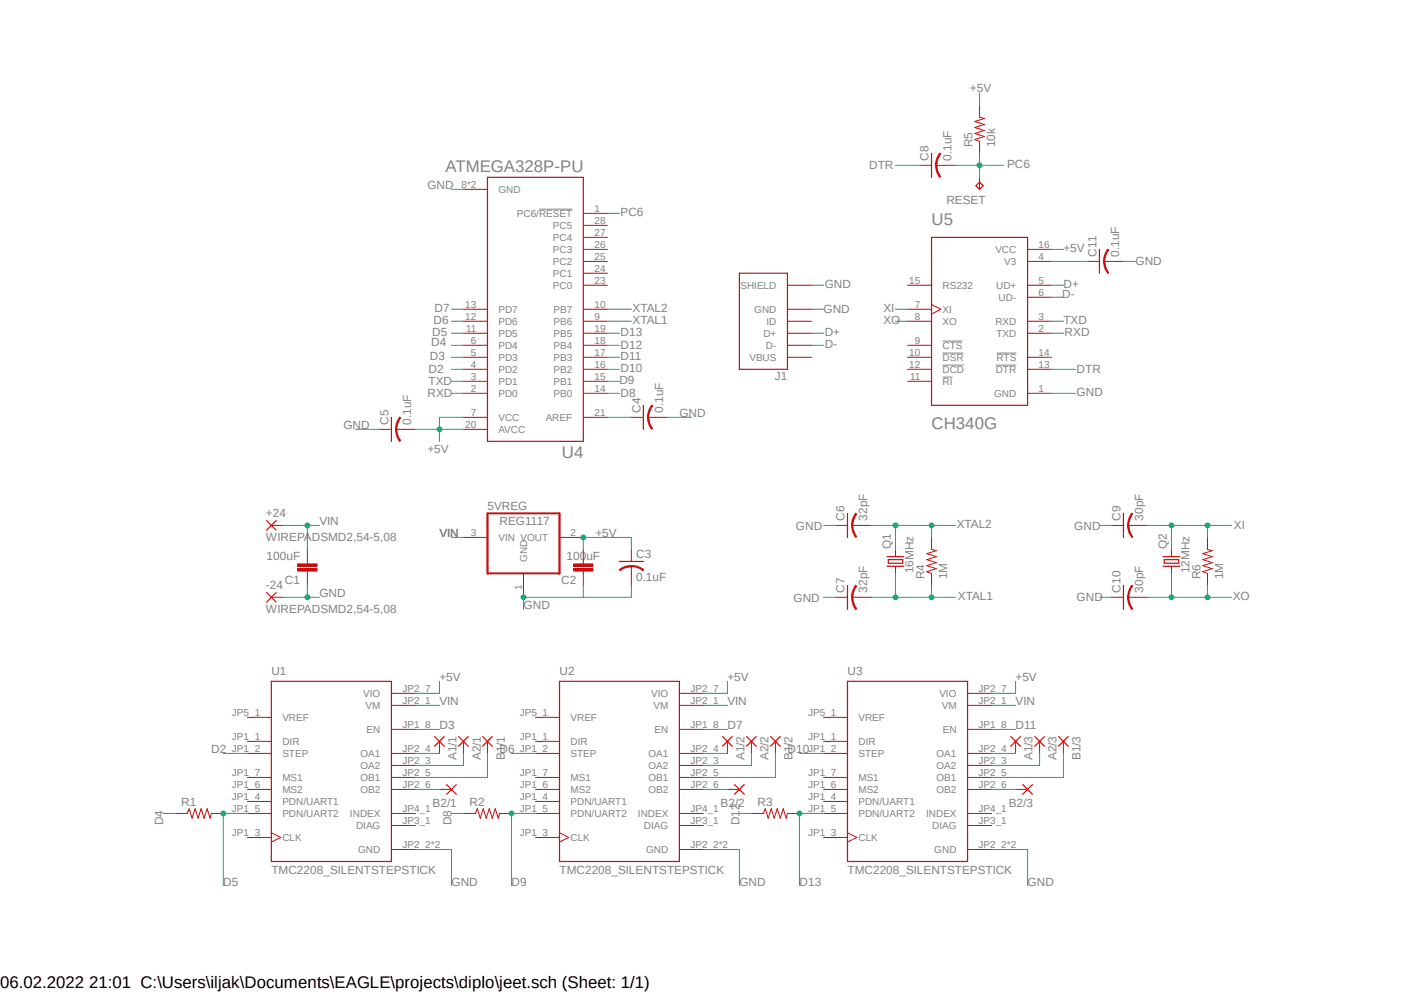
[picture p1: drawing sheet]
<svg xmlns="http://www.w3.org/2000/svg" width="297mm" height="210mm" viewBox="0 0 297 210" stroke-linecap="round" stroke-linejoin="round" font-family="sans-serif">
<path d="M32 16.9l233.1 171M265.1 16.9l-233.1 171" fill="none" stroke="#fff" stroke-width=".21"/>
<path d="M114 44.2h7.1M199.4 72.1h4.2M199.4 74.7h4.4M199.4 79.8h2.1M199.4 77.2h4.6M210.7 77.2h4.3M210.8 74.7h4.2" fill="none" stroke="#808080" stroke-width=".21"/>
<path d="M57.4 144.1h25.4v38.1h-25.4zM118.4 144.1h25.3v38.1h-25.3zM179.3 144.1h25.4v38.1h-25.4z" fill="none" stroke="#c90d0c" stroke-width=".25"/>
<g fill="none" stroke="#c90d0c" stroke-width=".21">
<path d="M65 118.7v.6M65 120.8v.5M52.3 156.8h5.1M52.3 159.3h5.1M52.3 151.7h5.1M82.8 159.3h5.1M82.8 154.3h5.1M82.8 149.2h5.1M82.8 146.6h5.1M113.3 156.8h5.1M113.3 159.3h5.1M113.3 151.7h5.1"/>
<path d="M143.7 159.3h5.1M143.7 154.3h5.1M143.7 149.2h5.1M143.7 146.6h5.1M174.2 156.8h5.1M174.2 159.3h5.1M174.2 151.7h5.1M204.7 159.3h5.1M204.7 154.3h5.1M204.7 149.2h5.1M204.7 146.6h5.1M37.1 172h2.5l.4-1 .6 2.1 .7-2.1 .6 2.1 .6-2.1 .7 2.1 .6-2.1 .6 2.1 .3-1.1h2.5"/>
<path d="M52.3 177.1h5.1M52.3 169.5h5.1M52.3 164.4h5.1M52.3 167h5.1M52.3 172h5.1M57.4 176.1l2 1-2 1M82.8 164.4h5.1M82.8 167h5.1M82.8 174.6h5.1M82.8 172h5.1M82.8 179.7h5.1M82.8 161.9h5.1"/>
<path d="M98 172h2.6l.4-1 .6 2.1 .6-2.1 .7 2.1 .6-2.1 .6 2.1 .7-2.1 .6 2.1 .3-1.1h2.5M113.3 177.1h5.1M113.3 169.5h5.1M113.3 164.4h5.1M113.3 167h5.1M113.3 172h5.1M118.4 176.1l1.9 1-1.9 1M143.7 164.4h5.1M143.7 167h5.1M143.7 174.6h5.1M143.7 172h5.1M143.7 179.7h5.1"/>
<path d="M143.7 161.9h5.1M159 172h2.5l.4-1 .6 2.1 .7-2.1 .6 2.1 .6-2.1 .7 2.1 .6-2.1 .6 2.1 .3-1.1h2.5M174.2 177.1h5.1M174.2 169.5h5.1M174.2 164.4h5.1M174.2 167h5.1M174.2 172h5.1M179.3 176.1l2 1-2 1M204.7 164.4h5.1M204.7 167h5.1M204.7 174.6h5.1M204.7 172h5.1"/>
<path d="M204.7 179.7h5.1M204.7 161.9h5.1"/>
</g>
<path d="M63 120.3h4.1v.5h-4.1z" fill-rule="evenodd" fill="#c90d0c"/>
<path d="M63 120.3h4.1v.5h-4.1z" fill="none" stroke="#c90d0c" stroke-width=".21"/>
<path d="M63 119.3h4.1v.5h-4.1z" fill-rule="evenodd" fill="#c90d0c"/>
<g fill="none" stroke="#c90d0c" stroke-width=".21">
<path d="M57.4 111.1h2.5M63 119.3h4.1v.5h-4.1zM65 116.2v2.5M98 113.7h5.1M118.4 113.7h5M123.4 118.7v.6M57.4 126.3h2.5M65 121.3v2.5M110.7 121.3v5M123.4 120.8v.5M93 156.8v2.5M98 156.8v2.5"/>
<path d="M103.1 156.8v2.5M153.9 156.8v2.5M159 156.8v2.5M164 156.8v2.5M214.8 156.8v2.5M219.9 156.8v2.5M225 156.8v2.5M93 167h2.5M153.9 167h2.5M214.8 167h2.6"/>
</g>
<g fill="none" stroke="#c90d0c" stroke-width=".25">
<path d="M56.4 110.1l2 2M58.4 110.1l-2 2M56.4 125.3l2 2M58.4 125.3l-2 2M91.9 155.8l2.1 2M94 155.8l-2.1 2M97 155.8l2.1 2M99.1 155.8l-2.1 2M102.1 155.8l2 2M104.1 155.8l-2 2M152.9 155.8l2 2M154.9 155.8l-2 2"/>
<path d="M157.9 155.8l2.1 2M160 155.8l-2.1 2M163 155.8l2.1 2M165.1 155.8l-2.1 2M213.8 155.8l2.1 2M215.9 155.8l-2.1 2M218.9 155.8l2 2M220.9 155.8l-2 2M223.9 155.8l2.1 2M226 155.8l-2.1 2M94.5 165.9l2 2.1M96.5 165.9l-2 2.1"/>
<path d="M155.4 165.9l2 2.1M157.4 165.9l-2 2.1M216.4 165.9l2 2.1M218.4 165.9l-2 2.1"/>
</g>
<path d="M103.1 108.6h15.3v12.7h-15.3z" fill="none" stroke="#c90d0c" stroke-width=".42"/>
<path d="M121.4 120.3h4v.5h-4z" fill-rule="evenodd" fill="#c90d0c"/>
<path d="M121.4 120.3h4v.5h-4z" fill="none" stroke="#c90d0c" stroke-width=".21"/>
<path d="M121.4 119.3h4v.5h-4z" fill-rule="evenodd" fill="#c90d0c"/>
<g fill="none" stroke="#c90d0c" stroke-width=".21">
<path d="M98 40h5.1M123.4 57.8h5.1M123.4 55.3h5.1M123.4 52.7h5.1M123.4 50.2h5.1M123.4 47.7h5.1M123.4 45.1h5.1M98 78.1h5.1M98 75.6h5.1M98 73h5.1M98 70.5h5.1M98 67.9h5.1"/>
<path d="M98 65.4h5.1M123.4 78.1h5.1M123.4 75.6h5.1M123.4 73h5.1M123.4 70.5h5.1M123.4 67.9h5.1M123.4 65.4h5.1M123.4 60.3h5.1M98 88.3h5.1M98 83.2h5.1M98 80.6h5.1M98 90.8h5.1"/>
<path d="M123.4 88.3h5.1M123.4 83.2h5.1M123.4 80.6h5.1M121.4 119.3h4v.5h-4zM123.4 116.2v2.5M133.6 119.8v1.5M123.4 121.3v2.5"/>
</g>
<path d="M103.1 37.5h20.3v55.8h-20.3zM131 118.7h5.1" fill="none" stroke="#c90d0c" stroke-width=".25"/>
<path d="M133.6 119.6a4 4 0 0 1 2.5 .9l-.1 .2a3.8 3.8 0 0 0-2.4-.9z" fill-rule="evenodd" fill="#c90d0c"/>
<path d="M133.6 119.6a4 4 0 0 1 2.5 .9l-.1 .2a3.8 3.8 0 0 0-2.4-.9z" fill="none" stroke="#c90d0c" stroke-width=".21"/>
<path d="M131 120.5a3.6 3.6 0 0 1 2.6-.9v.3a3.5 3.5 0 0 0-2.4 .8z" fill-rule="evenodd" fill="#c90d0c"/>
<path d="M137.1 88.3h1.5M133.6 116.2v2.5M131 120.5a3.6 3.6 0 0 1 2.6-.9v.3a3.5 3.5 0 0 0-2.4 .8zM133.6 121.3v2.5" fill="none" stroke="#c90d0c" stroke-width=".21"/>
<path d="M136.1 85.7v5.1" fill="none" stroke="#c90d0c" stroke-width=".25"/>
<path d="M137.9 85.7l.2 .2a3.8 3.8 0 0 0-.9 2.4h-.2a4.2 4.2 0 0 1 .9-2.6z" fill-rule="evenodd" fill="#c90d0c"/>
<path d="M137.9 85.7l.2 .2a3.8 3.8 0 0 0-.9 2.4h-.2a4.2 4.2 0 0 1 .9-2.6z" fill="none" stroke="#c90d0c" stroke-width=".21"/>
<path d="M137 88.3h.2a3.9 3.9 0 0 0 .8 2.3l-.1 .2a3.9 3.9 0 0 1-.9-2.5z" fill-rule="evenodd" fill="#c90d0c"/>
<path d="M83.8 90.8h1.5M133.6 88.3h2.5M137 88.3h.2a3.9 3.9 0 0 0 .8 2.3l-.1 .2a3.9 3.9 0 0 1-.9-2.5zM138.6 88.3h2.6" fill="none" stroke="#c90d0c" stroke-width=".21"/>
<path d="M82.8 88.3v5" fill="none" stroke="#c90d0c" stroke-width=".25"/>
<path d="M84.5 88.2l.3 .2a4.1 4.1 0 0 0-.9 2.4h-.2a3.8 3.8 0 0 1 .8-2.6z" fill-rule="evenodd" fill="#c90d0c"/>
<path d="M84.5 88.2l.3 .2a4.1 4.1 0 0 0-.9 2.4h-.2a3.8 3.8 0 0 1 .8-2.6z" fill="none" stroke="#c90d0c" stroke-width=".21"/>
<path d="M83.7 90.8h.2a3.9 3.9 0 0 0 .9 2.4l-.3 .1-.5-.8z" fill-rule="evenodd" fill="#c90d0c"/>
<path d="M80.3 90.8h2.5M83.7 90.8h.2a3.9 3.9 0 0 0 .9 2.4l-.3 .1-.5-.8zM85.3 90.8h2.6M180.3 111.1h1.5M189.4 116.2v1.5M189.4 119.8v1.5M197.1 113.7v2.5l1 .3-2.1 .6 2.1 .6-2.1 .7 2.1 .6-2.1 .6 2.1 .7-2.1 .6 1.1 .4v2.5" fill="none" stroke="#c90d0c" stroke-width=".21"/>
<path d="M179.3 108.6v5.1M187.7 117.7h3.5M187.7 119.8h3.5M187.9 118.4h3.1v.7h-3.1z" fill="none" stroke="#c90d0c" stroke-width=".25"/>
<path d="M181 108.5l.2 .2a4.1 4.1 0 0 0-.8 2.4h-.2a3.6 3.6 0 0 1 .8-2.6z" fill-rule="evenodd" fill="#c90d0c"/>
<path d="M181 108.5l.2 .2a4.1 4.1 0 0 0-.8 2.4h-.2a3.6 3.6 0 0 1 .8-2.6z" fill="none" stroke="#c90d0c" stroke-width=".21"/>
<path d="M180.2 111.1h.2a4.1 4.1 0 0 0 .8 2.4l-.2 .2-.5-.9z" fill-rule="evenodd" fill="#c90d0c"/>
<path d="M176.7 111.1h2.6M180.2 111.1h.2a4.1 4.1 0 0 0 .8 2.4l-.2 .2-.5-.9zM181.8 111.1h2.6M180.3 126.3h1.5" fill="none" stroke="#c90d0c" stroke-width=".21"/>
<path d="M179.3 123.8v5.1" fill="none" stroke="#c90d0c" stroke-width=".25"/>
<path d="M181 123.8l.2 .2a3.9 3.9 0 0 0-.8 2.3h-.2a3.6 3.6 0 0 1 .8-2.5z" fill-rule="evenodd" fill="#c90d0c"/>
<path d="M181 123.8l.2 .2a3.9 3.9 0 0 0-.8 2.3h-.2a3.6 3.6 0 0 1 .8-2.5z" fill="none" stroke="#c90d0c" stroke-width=".21"/>
<path d="M180.2 126.3h.2a4.1 4.1 0 0 0 .8 2.4l-.2 .2-.2-.3a4.4 4.4 0 0 1-.6-2.3z" fill-rule="evenodd" fill="#c90d0c"/>
<g fill="none" stroke="#c90d0c" stroke-width=".21">
<path d="M198.1 35h1.5M217.4 55.3h5M217.4 52.7h5M192 67.9h5.1M192 60.3h5.1M192 65.4h5.1M192 73h5.1M192 75.6h5.1M192 78.1h5.1M197.1 64.4l2 1-2 1M217.4 70.5h5M217.4 67.9h5"/>
<path d="M217.4 60.3h5M217.4 62.9h5M217.4 75.6h5M217.4 78.1h5M192 80.6h5.1M217.4 83.2h5M176.7 126.3h2.6M180.2 126.3h.2a4.1 4.1 0 0 0 .8 2.4l-.2 .2-.2-.3a4.4 4.4 0 0 1-.6-2.3zM181.8 126.3h2.6"/>
</g>
<path d="M197.1 32.4v5.1M197.1 50.2h20.3v35.5h-20.3z" fill="none" stroke="#c90d0c" stroke-width=".25"/>
<path d="M198.8 32.4l.2 .2a3.8 3.8 0 0 0-.8 2.4h-.3a4 4 0 0 1 .9-2.6z" fill-rule="evenodd" fill="#c90d0c"/>
<path d="M198.8 32.4l.2 .2a3.8 3.8 0 0 0-.8 2.4h-.3a4 4 0 0 1 .9-2.6z" fill="none" stroke="#c90d0c" stroke-width=".21"/>
<path d="M198 35h.2a3.9 3.9 0 0 0 .8 2.3l-.2 .2-.2-.3a3.5 3.5 0 0 1-.6-2.2z" fill-rule="evenodd" fill="#c90d0c"/>
<path d="M194.5 35h2.6M198 35h.2a3.9 3.9 0 0 0 .8 2.3l-.2 .2-.2-.3a3.5 3.5 0 0 1-.6-2.2zM199.6 35h2.5M207.2 22.3v2.5l1 .3-2 .6 2 .6-2 .7 2 .6-2 .6 2 .7-2 .6 1 .4v2.5M207.2 37.5v2.5M238.7 111.1h1.5M247.8 116.2v1.5M247.8 119.8v1.5M255.4 113.7v2.5l1.1 .3-2.1 .6 2.1 .6-2.1 .7 2.1 .6-2.1 .6 2.1 .7-2.1 .6 1 .4v2.5" fill="none" stroke="#c90d0c" stroke-width=".21"/>
<path d="M206.5 39.3l.7-.8 .8 .8-.8 .7zM237.7 108.6v5.1M246 117.7h3.6M246 119.8h3.6M246.3 118.4h3v.7h-3z" fill="none" stroke="#c90d0c" stroke-width=".25"/>
<path d="M239.4 108.5l.2 .2a4.1 4.1 0 0 0-.8 2.4h-.3a4 4 0 0 1 .9-2.6z" fill-rule="evenodd" fill="#c90d0c"/>
<path d="M239.4 108.5l.2 .2a4.1 4.1 0 0 0-.8 2.4h-.3a4 4 0 0 1 .9-2.6z" fill="none" stroke="#c90d0c" stroke-width=".21"/>
<path d="M238.5 111.1h.3a4.1 4.1 0 0 0 .8 2.4l-.2 .2a3.9 3.9 0 0 1-.9-2.6z" fill-rule="evenodd" fill="#c90d0c"/>
<path d="M235.1 111.1h2.6M238.5 111.1h.3a4.1 4.1 0 0 0 .8 2.4l-.2 .2a3.9 3.9 0 0 1-.9-2.6zM240.2 111.1h2.5M238.7 126.3h1.5" fill="none" stroke="#c90d0c" stroke-width=".21"/>
<path d="M237.7 123.8v5.1" fill="none" stroke="#c90d0c" stroke-width=".25"/>
<path d="M239.4 123.8l.2 .2a3.9 3.9 0 0 0-.8 2.3h-.3a4 4 0 0 1 .9-2.5z" fill-rule="evenodd" fill="#c90d0c"/>
<path d="M239.4 123.8l.2 .2a3.9 3.9 0 0 0-.8 2.3h-.3a4 4 0 0 1 .9-2.5z" fill="none" stroke="#c90d0c" stroke-width=".21"/>
<path d="M238.5 126.3h.3a4.1 4.1 0 0 0 .8 2.4l-.2 .2a3.9 3.9 0 0 1-.9-2.6z" fill-rule="evenodd" fill="#c90d0c"/>
<path d="M233.6 55.3h1.5M235.1 126.3h2.6M238.5 126.3h.3a4.1 4.1 0 0 0 .8 2.4l-.2 .2a3.9 3.9 0 0 1-.9-2.6zM240.2 126.3h2.5" fill="none" stroke="#c90d0c" stroke-width=".21"/>
<path d="M232.6 52.7v5.1" fill="none" stroke="#c90d0c" stroke-width=".25"/>
<path d="M234.4 52.7l.2 .2a3.6 3.6 0 0 0-.9 2.4h-.2a4 4 0 0 1 .9-2.6z" fill-rule="evenodd" fill="#c90d0c"/>
<path d="M234.4 52.7l.2 .2a3.6 3.6 0 0 0-.9 2.4h-.2a4 4 0 0 1 .9-2.6z" fill="none" stroke="#c90d0c" stroke-width=".21"/>
<path d="M233.5 55.3h.2a4.1 4.1 0 0 0 .8 2.4l-.1 .1a3.9 3.9 0 0 1-.9-2.5z" fill-rule="evenodd" fill="#c90d0c"/>
<path d="M230 55.3h2.6M233.5 55.3h.2a4.1 4.1 0 0 0 .8 2.4l-.1 .1a3.9 3.9 0 0 1-.9-2.5zM235.1 55.3h2.6M166.6 75.6h5.1M166.6 73h5.1M166.6 70.5h5.1M166.6 65.4h5.1M166.6 60.3h5.1M166.6 67.9h5.1" fill="none" stroke="#c90d0c" stroke-width=".21"/>
<path d="M156.4 57.8h10.2v20.3h-10.2z" fill="none" stroke="#c90d0c" stroke-width=".25"/>
<path d="M52.3 172h-5.1v15.3" fill="none" stroke="#0dab76" stroke-width=".21"/>
<circle cx="47.2" cy="172" r=".51" fill="#0dab76"/>
<g fill="none" stroke="#0dab76" stroke-width=".21">
<path d="M95.5 70.5h2.5M174.2 172h-5.1v15.3"/>
<circle cx="47.2" cy="172" r=".51"/>
</g>
<circle cx="169.1" cy="172" r=".51" fill="#0dab76"/>
<g fill="none" stroke="#0dab76" stroke-width=".21">
<path d="M95.5 73h2.5M128.5 70.5h2.5M128.5 73h2.5M128.5 83.2h2.5M34.5 172h2.6M95.5 172h2.5M113.3 172h-5.1v15.3M156.4 172h2.6"/>
<circle cx="169.1" cy="172" r=".51"/>
</g>
<circle cx="108.2" cy="172" r=".51" fill="#0dab76"/>
<g fill="none" stroke="#0dab76" stroke-width=".21">
<path d="M95.5 75.6h2.5M95.5 78.1h2.5M95.5 65.4h2.5M95.5 67.9h2.5M128.5 75.6h2.5M128.5 78.1h2.5M128.5 80.6h2.5M59.9 111.1h7.7M65 111.1v5.1M47.2 159.3h5.1M87.9 154.3h5.1M87.9 149.2h5.1"/>
<path d="M108.2 159.3h5.1M148.8 154.3h5.1M148.8 149.2h5.1M169.1 159.3h5.1M209.8 154.3h5M209.8 149.2h5"/>
<circle cx="108.2" cy="172" r=".51"/>
</g>
<circle cx="65" cy="111.1" r=".51" fill="#0dab76"/>
<g fill="none" stroke="#0dab76" stroke-width=".21">
<path d="M95.5 113.7h2.5M59.9 126.3h7.7M65 123.8v2.5M87.9 179.7h7.6v7.6M148.8 179.7h7.6v7.6M209.8 179.7h7.6v7.6"/>
<circle cx="65" cy="111.1" r=".51"/>
</g>
<circle cx="65" cy="126.3" r=".51" fill="#0dab76"/>
<g fill="none" stroke="#0dab76" stroke-width=".21">
<path d="M123.4 126.3h-12.7v2.6"/>
<circle cx="65" cy="126.3" r=".51"/>
</g>
<circle cx="110.7" cy="126.3" r=".51" fill="#0dab76"/>
<g fill="none" stroke="#0dab76" stroke-width=".21">
<path d="M95.5 40h2.5M237.7 55.3h2.5M171.7 65.4h2.5M171.7 60.3h2.5M75.2 90.8h5.1M141.2 88.3h5.1M222.4 83.2h5.1M123.4 113.7v2.5M174.2 111.1h2.5M232.6 111.1h2.5M123.4 123.8v2.5h10.2v-2.5M174.2 126.3h2.5"/>
<path d="M232.6 126.3h2.5M87.9 159.3h5.1M98 159.3v2.6h-10.1M103.1 159.3v5.1h-15.2M148.8 159.3h5.1M159 159.3v2.6h-10.2M164 159.3v5.1h-15.2M209.8 159.3h5M219.9 159.3v2.6h-10.1M225 159.3v5.1h-15.2M87.9 167h5.1M148.8 167h5.1"/>
<path d="M209.8 167h5"/>
<circle cx="110.7" cy="126.3" r=".51"/>
</g>
<circle cx="123.4" cy="113.7" r=".51" fill="#0dab76"/>
<g fill="none" stroke="#0dab76" stroke-width=".21">
<path d="M87.9 90.8h10.1M98 88.3h-5v2.5M123.4 113.7h10.2v2.5M93 144.1v2.5h-5.1M153.9 144.1v2.5h-5.1M214.8 144.1v2.5h-5"/>
<circle cx="123.4" cy="113.7" r=".51"/>
</g>
<circle cx="93" cy="90.8" r=".51" fill="#0dab76"/>
<g fill="none" stroke="#0dab76" stroke-width=".21">
<path d="M207.2 19.7v2.6M222.4 52.7h2.6M128.5 65.4h5.1M93 90.8v2.5M128.5 88.3h5.1M189.4 111.1h12.7M197.1 111.1v2.6"/>
<circle cx="93" cy="90.8" r=".51"/>
</g>
<circle cx="197.1" cy="111.1" r=".51" fill="#0dab76"/>
<g fill="none" stroke="#0dab76" stroke-width=".21">
<path d="M184.4 111.1h5v5.1"/>
<circle cx="197.1" cy="111.1" r=".51"/>
</g>
<circle cx="189.4" cy="111.1" r=".51" fill="#0dab76"/>
<g fill="none" stroke="#0dab76" stroke-width=".21">
<path d="M128.5 67.9h5.1M189.4 126.3h12.7M197.1 123.8v2.5"/>
<circle cx="189.4" cy="111.1" r=".51"/>
</g>
<circle cx="197.1" cy="126.3" r=".51" fill="#0dab76"/>
<g fill="none" stroke="#0dab76" stroke-width=".21">
<path d="M189.4 121.3v5h-5"/>
<circle cx="197.1" cy="126.3" r=".51"/>
</g>
<circle cx="189.4" cy="126.3" r=".51" fill="#0dab76"/>
<g fill="none" stroke="#0dab76" stroke-width=".21">
<path d="M202.1 35h10.2M207.2 32.4v2.6M128.5 45.1h2.5"/>
<circle cx="189.4" cy="126.3" r=".51"/>
</g>
<circle cx="207.2" cy="35" r=".51" fill="#0dab76"/>
<g fill="none" stroke="#0dab76" stroke-width=".21">
<path d="M189.4 35h5.1M207.2 35v2.5M189.4 65.4h2.6M222.4 78.1h5.1M247.8 111.1h12.7M255.4 111.1v2.6"/>
<circle cx="207.2" cy="35" r=".51"/>
</g>
<circle cx="255.4" cy="111.1" r=".51" fill="#0dab76"/>
<g fill="none" stroke="#0dab76" stroke-width=".21">
<path d="M242.7 111.1h5.1v5.1"/>
<circle cx="255.4" cy="111.1" r=".51"/>
</g>
<circle cx="247.8" cy="111.1" r=".51" fill="#0dab76"/>
<g fill="none" stroke="#0dab76" stroke-width=".21">
<path d="M189.4 67.9h2.6M247.8 126.3h12.7M255.4 123.8v2.5"/>
<circle cx="247.8" cy="111.1" r=".51"/>
</g>
<circle cx="255.4" cy="126.3" r=".51" fill="#0dab76"/>
<g fill="none" stroke="#0dab76" stroke-width=".21">
<path d="M247.8 121.3v5h-5.1"/>
<circle cx="255.4" cy="126.3" r=".51"/>
</g>
<circle cx="247.8" cy="126.3" r=".51" fill="#0dab76"/>
<g fill="none" stroke="#0dab76" stroke-width=".21">
<path d="M222.4 55.3h7.6M171.7 70.5h2.5M171.7 73h2.5M222.4 70.5h2.6M222.4 67.9h2.6M222.4 60.3h2.6M222.4 62.9h2.6M95.5 83.2h2.5M95.5 80.6h2.5"/>
<circle cx="247.8" cy="126.3" r=".51"/>
</g>
<g font-size="3.6" fill="#808080">
<text x="94.2" y="36.4">ATMEGA328P-PU</text>
<text x="197.1" y="47.7">U5</text>
<text x="197.1" y="90.8">CH340G</text>
<text x="118.9" y="96.9">U4</text>
</g>
<text font-size="3.6" x="0" y="208.9">06.02.2022 21:01 C:\Users\iljak\Documents\EAGLE\projects\diplo\jeet.sch (Sheet: 1/1)</text>
<g font-size="2.5" fill="#808080">
<text x="205.2" y="19.5">+5V</text>
<text x="183.9" y="35.7">DTR</text>
<text x="196.4" y="34" transform="rotate(-90 196.4 34)">C8</text>
<text x="201.3" y="34" transform="rotate(-90 201.3 34)">0.1uF</text>
<text x="205.7" y="31.2" transform="rotate(-90 205.7 31.2)">R5</text>
<text x="210.5" y="31.2" transform="rotate(-90 210.5 31.2)">10k</text>
<text x="213.1" y="35.5">PC6</text>
<text x="90.4" y="40">GND</text>
<text x="131.3" y="45.6">PC6</text>
<text x="200.2" y="43.1">RESET</text>
<text x="225" y="53.3">+5V</text>
<text x="231.9" y="54.3" transform="rotate(-90 231.9 54.3)">C11</text>
<text x="236.8" y="54.3" transform="rotate(-90 236.8 54.3)">0.1uF</text>
<text x="240.2" y="56.1">GND</text>
<text x="91.9" y="65.9">D7</text>
<text x="133.8" y="65.9">XTAL2</text>
<text x="174.5" y="60.8">GND</text>
<text x="186.9" y="65.9">XI</text>
<text x="224.7" y="63.1">D-</text>
<text x="225" y="60.8">D+</text>
<text x="91.4" y="71">D5</text>
<text x="91.7" y="68.5">D6</text>
<text x="131.3" y="71">D13</text>
<text x="133.8" y="68.5">XTAL1</text>
<text x="174.2" y="66.2">GND</text>
<text x="174.5" y="71">D+</text>
<text x="186.9" y="68.5">XO</text>
<text x="225" y="68.5">TXD</text>
<text x="225.2" y="71">RXD</text>
<text x="90.9" y="76.1">D3</text>
<text x="91.2" y="73.3">D4</text>
<text x="131.3" y="73.8">D12</text>
<text x="131.3" y="76.1">D11</text>
<text x="174.5" y="73.5">D-</text>
<text x="90.4" y="83.9">RXD</text>
<text x="90.7" y="78.9">D2</text>
<text x="90.7" y="81.4">TXD</text>
<text x="131" y="81.2">D9</text>
<text x="131.3" y="83.9">D8</text>
<text x="131.3" y="78.6">D10</text>
<text x="163.9" y="80.4">J1</text>
<text x="227.8" y="83.7">GND</text>
<text x="227.8" y="78.9">DTR</text>
<text x="82.2" y="89.8" transform="rotate(-90 82.2 89.8)">C5</text>
<text x="87" y="89.8" transform="rotate(-90 87 89.8)">0.1uF</text>
<text x="135.5" y="87.3" transform="rotate(-90 135.5 87.3)">C4</text>
<text x="140.3" y="87.3" transform="rotate(-90 140.3 87.3)">0.1uF</text>
<text x="143.7" y="88.3">GND</text>
<text x="72.6" y="90.8">GND</text>
<text x="90.4" y="95.9">+5V</text>
<text x="103.1" y="108">5VREG</text>
<text x="56.3" y="109.3">+24</text>
<text x="67.6" y="111.1">VIN</text>
<text x="93" y="113.7">VIN</text>
<text x="105.7" y="111.1">REG1117</text>
<text x="125.9" y="113.7">+5V</text>
<text x="168.4" y="112.1">GND</text>
<text x="178.6" y="110.1" transform="rotate(-90 178.6 110.1)">C6</text>
<text x="183.5" y="110.1" transform="rotate(-90 183.5 110.1)">32pF</text>
<text x="202.4" y="111.6">XTAL2</text>
<text x="227.2" y="112.1">GND</text>
<text x="237" y="110.1" transform="rotate(-90 237 110.1)">C9</text>
<text x="241.9" y="110.1" transform="rotate(-90 241.9 110.1)">30pF</text>
<text x="261" y="111.9">XI</text>
<text x="56.3" y="114.4">WIREPADSMD2,54-5,08</text>
<text x="56.4" y="118.4">100uF</text>
<text x="119.8" y="118.4">100uF</text>
<text x="134.6" y="118.1">C3</text>
<text x="188.4" y="116.2" transform="rotate(-90 188.4 116.2)">Q1</text>
<text x="246.8" y="116.2" transform="rotate(-90 246.8 116.2)">Q2</text>
<text x="56.3" y="124.5">-24</text>
<text x="60.3" y="123.4">C1</text>
<text x="118.7" y="123.4">C2</text>
<text x="134.6" y="122.9">0.1uF</text>
<text x="178.6" y="125.4" transform="rotate(-90 178.6 125.4)">C7</text>
<text x="183.5" y="125.4" transform="rotate(-90 183.5 125.4)">32pF</text>
<text x="193.3" y="121.3" transform="rotate(-90 193.3 121.3)">16MHz</text>
<text x="195.5" y="122.6" transform="rotate(-90 195.5 122.6)">R4</text>
<text x="200.4" y="122.6" transform="rotate(-90 200.4 122.6)">1M</text>
<text x="237" y="125.4" transform="rotate(-90 237 125.4)">C10</text>
<text x="241.9" y="125.4" transform="rotate(-90 241.9 125.4)">30pF</text>
<text x="251.6" y="121.3" transform="rotate(-90 251.6 121.3)">12MHz</text>
<text x="254" y="122.6" transform="rotate(-90 254 122.6)">R6</text>
<text x="258.7" y="122.6" transform="rotate(-90 258.7 122.6)">1M</text>
<text x="56.3" y="129.6">WIREPADSMD2,54-5,08</text>
<text x="67.6" y="126.4">GND</text>
<text x="110.7" y="128.9">GND</text>
<text x="167.9" y="127.3">GND</text>
<text x="202.7" y="126.8">XTAL1</text>
<text x="227.8" y="127.1">GND</text>
<text x="260.8" y="126.8">XO</text>
<text x="57.4" y="142.8">U1</text>
<text x="118.4" y="142.8">U2</text>
<text x="179.3" y="142.8">U3</text>
<text x="93" y="149.2">VIN</text>
<text x="93" y="144.1">+5V</text>
<text x="153.9" y="149.2">VIN</text>
<text x="153.9" y="144.1">+5V</text>
<text x="214.9" y="149.2">VIN</text>
<text x="214.9" y="144.1">+5V</text>
<text x="93" y="154.3">D3</text>
<text x="153.9" y="154.3">D7</text>
<text x="214.8" y="154.3">D11</text>
<text x="44.7" y="159.3">D2</text>
<text x="96.6" y="160.8" transform="rotate(-90 96.6 160.8)">A1/1</text>
<text x="101.7" y="160.8" transform="rotate(-90 101.7 160.8)">A2/1</text>
<text x="105.7" y="159.3">D6</text>
<text x="106.8" y="160.8" transform="rotate(-90 106.8 160.8)">B1/1</text>
<text x="157.5" y="160.8" transform="rotate(-90 157.5 160.8)">A1/2</text>
<text x="162.6" y="160.8" transform="rotate(-90 162.6 160.8)">A2/2</text>
<text x="166.6" y="159.3">D10</text>
<text x="167.7" y="160.8" transform="rotate(-90 167.7 160.8)">B1/2</text>
<text x="218.4" y="160.8" transform="rotate(-90 218.4 160.8)">A1/3</text>
<text x="223.5" y="160.8" transform="rotate(-90 223.5 160.8)">A2/3</text>
<text x="228.6" y="160.8" transform="rotate(-90 228.6 160.8)">B1/3</text>
<text x="38.4" y="170.5">R1</text>
<text x="91.5" y="170.6">B2/1</text>
<text x="99.3" y="170.5">R2</text>
<text x="152.4" y="170.6">B2/2</text>
<text x="160.2" y="170.5">R3</text>
<text x="213.4" y="170.6">B2/3</text>
<text x="34.5" y="174.6" transform="rotate(-90 34.5 174.6)">D4</text>
<text x="95.5" y="174.6" transform="rotate(-90 95.5 174.6)">D8</text>
<text x="156.4" y="174.6" transform="rotate(-90 156.4 174.6)">D12</text>
<text x="57.4" y="184.7">TMC2208_SILENTSTEPSTICK</text>
<text x="118.4" y="184.7">TMC2208_SILENTSTEPSTICK</text>
<text x="179.3" y="184.7">TMC2208_SILENTSTEPSTICK</text>
<text x="47.2" y="187.3">D5</text>
<text x="95.5" y="187.3">GND</text>
<text x="108.2" y="187.3">D9</text>
<text x="156.4" y="187.3">GND</text>
<text x="169.1" y="187.3">D13</text>
<text x="217.4" y="187.3">GND</text>
</g>
<g font-size="2.1" fill="#808080">
<text x="97.6" y="39.7">8*2</text>
<text x="105.5" y="40.8">GND</text>
<text x="109.3" y="45.9">PC6/RESET</text>
<text x="125.8" y="47.3">28</text>
<text x="125.8" y="44.7">1</text>
<text x="117" y="53.5">PC3</text>
<text x="117" y="51">PC4</text>
<text x="117" y="48.4">PC5</text>
<text x="125.8" y="52.4">26</text>
<text x="125.8" y="49.8">27</text>
<text x="210.6" y="53.5">VCC</text>
<text x="219.7" y="52.4">16</text>
<text x="117" y="58.6">PC1</text>
<text x="117" y="56">PC2</text>
<text x="125.8" y="60">23</text>
<text x="125.8" y="57.4">24</text>
<text x="125.8" y="54.9">25</text>
<text x="192.4" y="60">15</text>
<text x="212.4" y="56">V3</text>
<text x="219.7" y="54.9">4</text>
<text x="219.7" y="60">5</text>
<text x="98.4" y="65.1">13</text>
<text x="117" y="61.1">PC0</text>
<text x="125.8" y="65.1">10</text>
<text x="156.6" y="61.1">SHIELD</text>
<text x="193.5" y="65.1">7</text>
<text x="199.4" y="61.1">RS232</text>
<text x="210.7" y="61.1">UD+</text>
<text x="211.2" y="63.6">UD-</text>
<text x="219.7" y="62.5">6</text>
<text x="98.4" y="67.6">12</text>
<text x="98.6" y="70.1">11</text>
<text x="105.5" y="71.2">PD5</text>
<text x="105.5" y="68.7">PD6</text>
<text x="105.5" y="66.2">PD7</text>
<text x="117.1" y="71.2">PB5</text>
<text x="117.1" y="68.7">PB6</text>
<text x="117.1" y="66.2">PB7</text>
<text x="125.8" y="70.1">19</text>
<text x="125.8" y="67.6">9</text>
<text x="159.6" y="66.2">GND</text>
<text x="161.5" y="71.2">D+</text>
<text x="162.1" y="68.7">ID</text>
<text x="193.5" y="67.6">8</text>
<text x="199.4" y="66.2">XI</text>
<text x="199.4" y="68.7">XO</text>
<text x="210.6" y="68.7">RXD</text>
<text x="210.8" y="71.2">TXD</text>
<text x="219.7" y="70.1">2</text>
<text x="219.7" y="67.6">3</text>
<text x="99.6" y="77.8">4</text>
<text x="99.6" y="75.2">5</text>
<text x="99.6" y="72.7">6</text>
<text x="105.5" y="76.3">PD3</text>
<text x="105.5" y="73.8">PD4</text>
<text x="117.1" y="76.3">PB3</text>
<text x="117.1" y="73.8">PB4</text>
<text x="125.8" y="77.8">16</text>
<text x="125.8" y="75.2">17</text>
<text x="125.8" y="72.7">18</text>
<text x="158.5" y="76.3">VBUS</text>
<text x="162" y="73.8">D-</text>
<text x="192.4" y="75.2">10</text>
<text x="192.4" y="77.8">12</text>
<text x="193.5" y="72.7">9</text>
<text x="199.4" y="73.8">CTS</text>
<text x="199.4" y="76.3">DSR</text>
<text x="210.8" y="76.3">RTS</text>
<text x="219.7" y="77.8">13</text>
<text x="219.7" y="75.2">14</text>
<text x="99.6" y="82.8">2</text>
<text x="99.6" y="80.3">3</text>
<text x="105.5" y="83.9">PD0</text>
<text x="105.5" y="81.4">PD1</text>
<text x="105.5" y="78.9">PD2</text>
<text x="117.1" y="83.9">PB0</text>
<text x="117.1" y="81.4">PB1</text>
<text x="117.1" y="78.9">PB2</text>
<text x="125.8" y="82.8">14</text>
<text x="125.8" y="80.3">15</text>
<text x="192.5" y="80.3">11</text>
<text x="199.4" y="81.4">RI</text>
<text x="199.4" y="78.9">DCD</text>
<text x="210.3" y="83.9">GND</text>
<text x="210.7" y="78.9">DTR</text>
<text x="219.7" y="82.8">1</text>
<text x="99.6" y="87.9">7</text>
<text x="105.5" y="89">VCC</text>
<text x="115.4" y="89">AREF</text>
<text x="125.8" y="87.9">21</text>
<text x="98.4" y="90.5">20</text>
<text x="105.5" y="91.6">AVCC</text>
<text x="99.6" y="113.3">3</text>
<text x="120.7" y="113.3">2</text>
<text x="105.5" y="114.4">VIN VOUT</text>
<text x="111.5" y="118.9" transform="rotate(-90 111.5 118.9)">GND</text>
<text x="110.4" y="124.8" transform="rotate(-90 110.4 124.8)">1</text>
<text x="76.8" y="147.4">VIO</text>
<text x="77.3" y="149.9">VM</text>
<text x="85.1" y="148.8">JP2_1</text>
<text x="85.1" y="146.3">JP2_7</text>
<text x="137.8" y="147.4">VIO</text>
<text x="138.3" y="149.9">VM</text>
<text x="146" y="148.8">JP2_1</text>
<text x="146" y="146.3">JP2_7</text>
<text x="198.7" y="147.4">VIO</text>
<text x="199.2" y="149.9">VM</text>
<text x="207" y="148.8">JP2_1</text>
<text x="207" y="146.3">JP2_7</text>
<text x="49.1" y="151.4">JP5_1</text>
<text x="59.7" y="152.5">VREF</text>
<text x="77.6" y="155">EN</text>
<text x="85.1" y="153.9">JP1_8</text>
<text x="110" y="151.4">JP5_1</text>
<text x="120.7" y="152.5">VREF</text>
<text x="138.5" y="155">EN</text>
<text x="146" y="153.9">JP1_8</text>
<text x="170.9" y="151.4">JP5_1</text>
<text x="181.6" y="152.5">VREF</text>
<text x="199.4" y="155">EN</text>
<text x="207" y="153.9">JP1_8</text>
<text x="49.1" y="156.5">JP1_1</text>
<text x="49.1" y="159">JP1_2</text>
<text x="59.7" y="157.6">DIR</text>
<text x="59.7" y="160.1">STEP</text>
<text x="76.2" y="160.1">OA1</text>
<text x="85.1" y="161.5">JP2_3</text>
<text x="85.1" y="159">JP2_4</text>
<text x="110" y="156.5">JP1_1</text>
<text x="110" y="159">JP1_2</text>
<text x="120.7" y="157.6">DIR</text>
<text x="120.7" y="160.1">STEP</text>
<text x="137.2" y="160.1">OA1</text>
<text x="146" y="161.5">JP2_3</text>
<text x="146" y="159">JP2_4</text>
<text x="170.9" y="156.5">JP1_1</text>
<text x="170.9" y="159">JP1_2</text>
<text x="181.6" y="157.6">DIR</text>
<text x="181.6" y="160.1">STEP</text>
<text x="198.1" y="160.1">OA1</text>
<text x="207" y="161.5">JP2_3</text>
<text x="207" y="159">JP2_4</text>
<text x="49.1" y="164.1">JP1_7</text>
<text x="49.1" y="166.6">JP1_6</text>
<text x="59.7" y="165.2">MS1</text>
<text x="59.7" y="167.7">MS2</text>
<text x="76.2" y="167.7">OB2</text>
<text x="76.2" y="165.2">OB1</text>
<text x="76.2" y="162.6">OA2</text>
<text x="85.1" y="166.6">JP2_6</text>
<text x="85.1" y="164.1">JP2_5</text>
<text x="110" y="164.1">JP1_7</text>
<text x="110" y="166.6">JP1_6</text>
<text x="120.7" y="165.2">MS1</text>
<text x="120.7" y="167.7">MS2</text>
<text x="137.2" y="167.7">OB2</text>
<text x="137.2" y="165.2">OB1</text>
<text x="137.2" y="162.6">OA2</text>
<text x="146" y="166.6">JP2_6</text>
<text x="146" y="164.1">JP2_5</text>
<text x="170.9" y="164.1">JP1_7</text>
<text x="170.9" y="166.6">JP1_6</text>
<text x="181.6" y="165.2">MS1</text>
<text x="181.6" y="167.7">MS2</text>
<text x="198.1" y="167.7">OB2</text>
<text x="198.1" y="165.2">OB1</text>
<text x="198.1" y="162.6">OA2</text>
<text x="207" y="166.6">JP2_6</text>
<text x="207" y="164.1">JP2_5</text>
<text x="49.1" y="169.1">JP1_4</text>
<text x="49.1" y="171.7">JP1_5</text>
<text x="59.7" y="170.3">PDN/UART1</text>
<text x="59.7" y="172.8">PDN/UART2</text>
<text x="74" y="172.8">INDEX</text>
<text x="85.1" y="171.7">JP4_1</text>
<text x="110" y="169.1">JP1_4</text>
<text x="110" y="171.7">JP1_5</text>
<text x="120.7" y="170.3">PDN/UART1</text>
<text x="120.7" y="172.8">PDN/UART2</text>
<text x="135" y="172.8">INDEX</text>
<text x="146" y="171.7">JP4_1</text>
<text x="170.9" y="169.1">JP1_4</text>
<text x="170.9" y="171.7">JP1_5</text>
<text x="181.6" y="170.3">PDN/UART1</text>
<text x="181.6" y="172.8">PDN/UART2</text>
<text x="195.9" y="172.8">INDEX</text>
<text x="207" y="171.7">JP4_1</text>
<text x="49.1" y="176.7">JP1_3</text>
<text x="59.7" y="177.9">CLK</text>
<text x="75.3" y="175.3">DIAG</text>
<text x="85.1" y="174.2">JP3_1</text>
<text x="85.1" y="179.3">JP2_2*2</text>
<text x="110" y="176.7">JP1_3</text>
<text x="120.7" y="177.9">CLK</text>
<text x="136.2" y="175.3">DIAG</text>
<text x="146" y="174.2">JP3_1</text>
<text x="146" y="179.3">JP2_2*2</text>
<text x="170.9" y="176.7">JP1_3</text>
<text x="181.6" y="177.9">CLK</text>
<text x="197.2" y="175.3">DIAG</text>
<text x="207" y="174.2">JP3_1</text>
<text x="207" y="179.3">JP2_2*2</text>
<text x="75.8" y="180.4">GND</text>
<text x="136.7" y="180.4">GND</text>
<text x="197.7" y="180.4">GND</text>
</g>
</svg>
